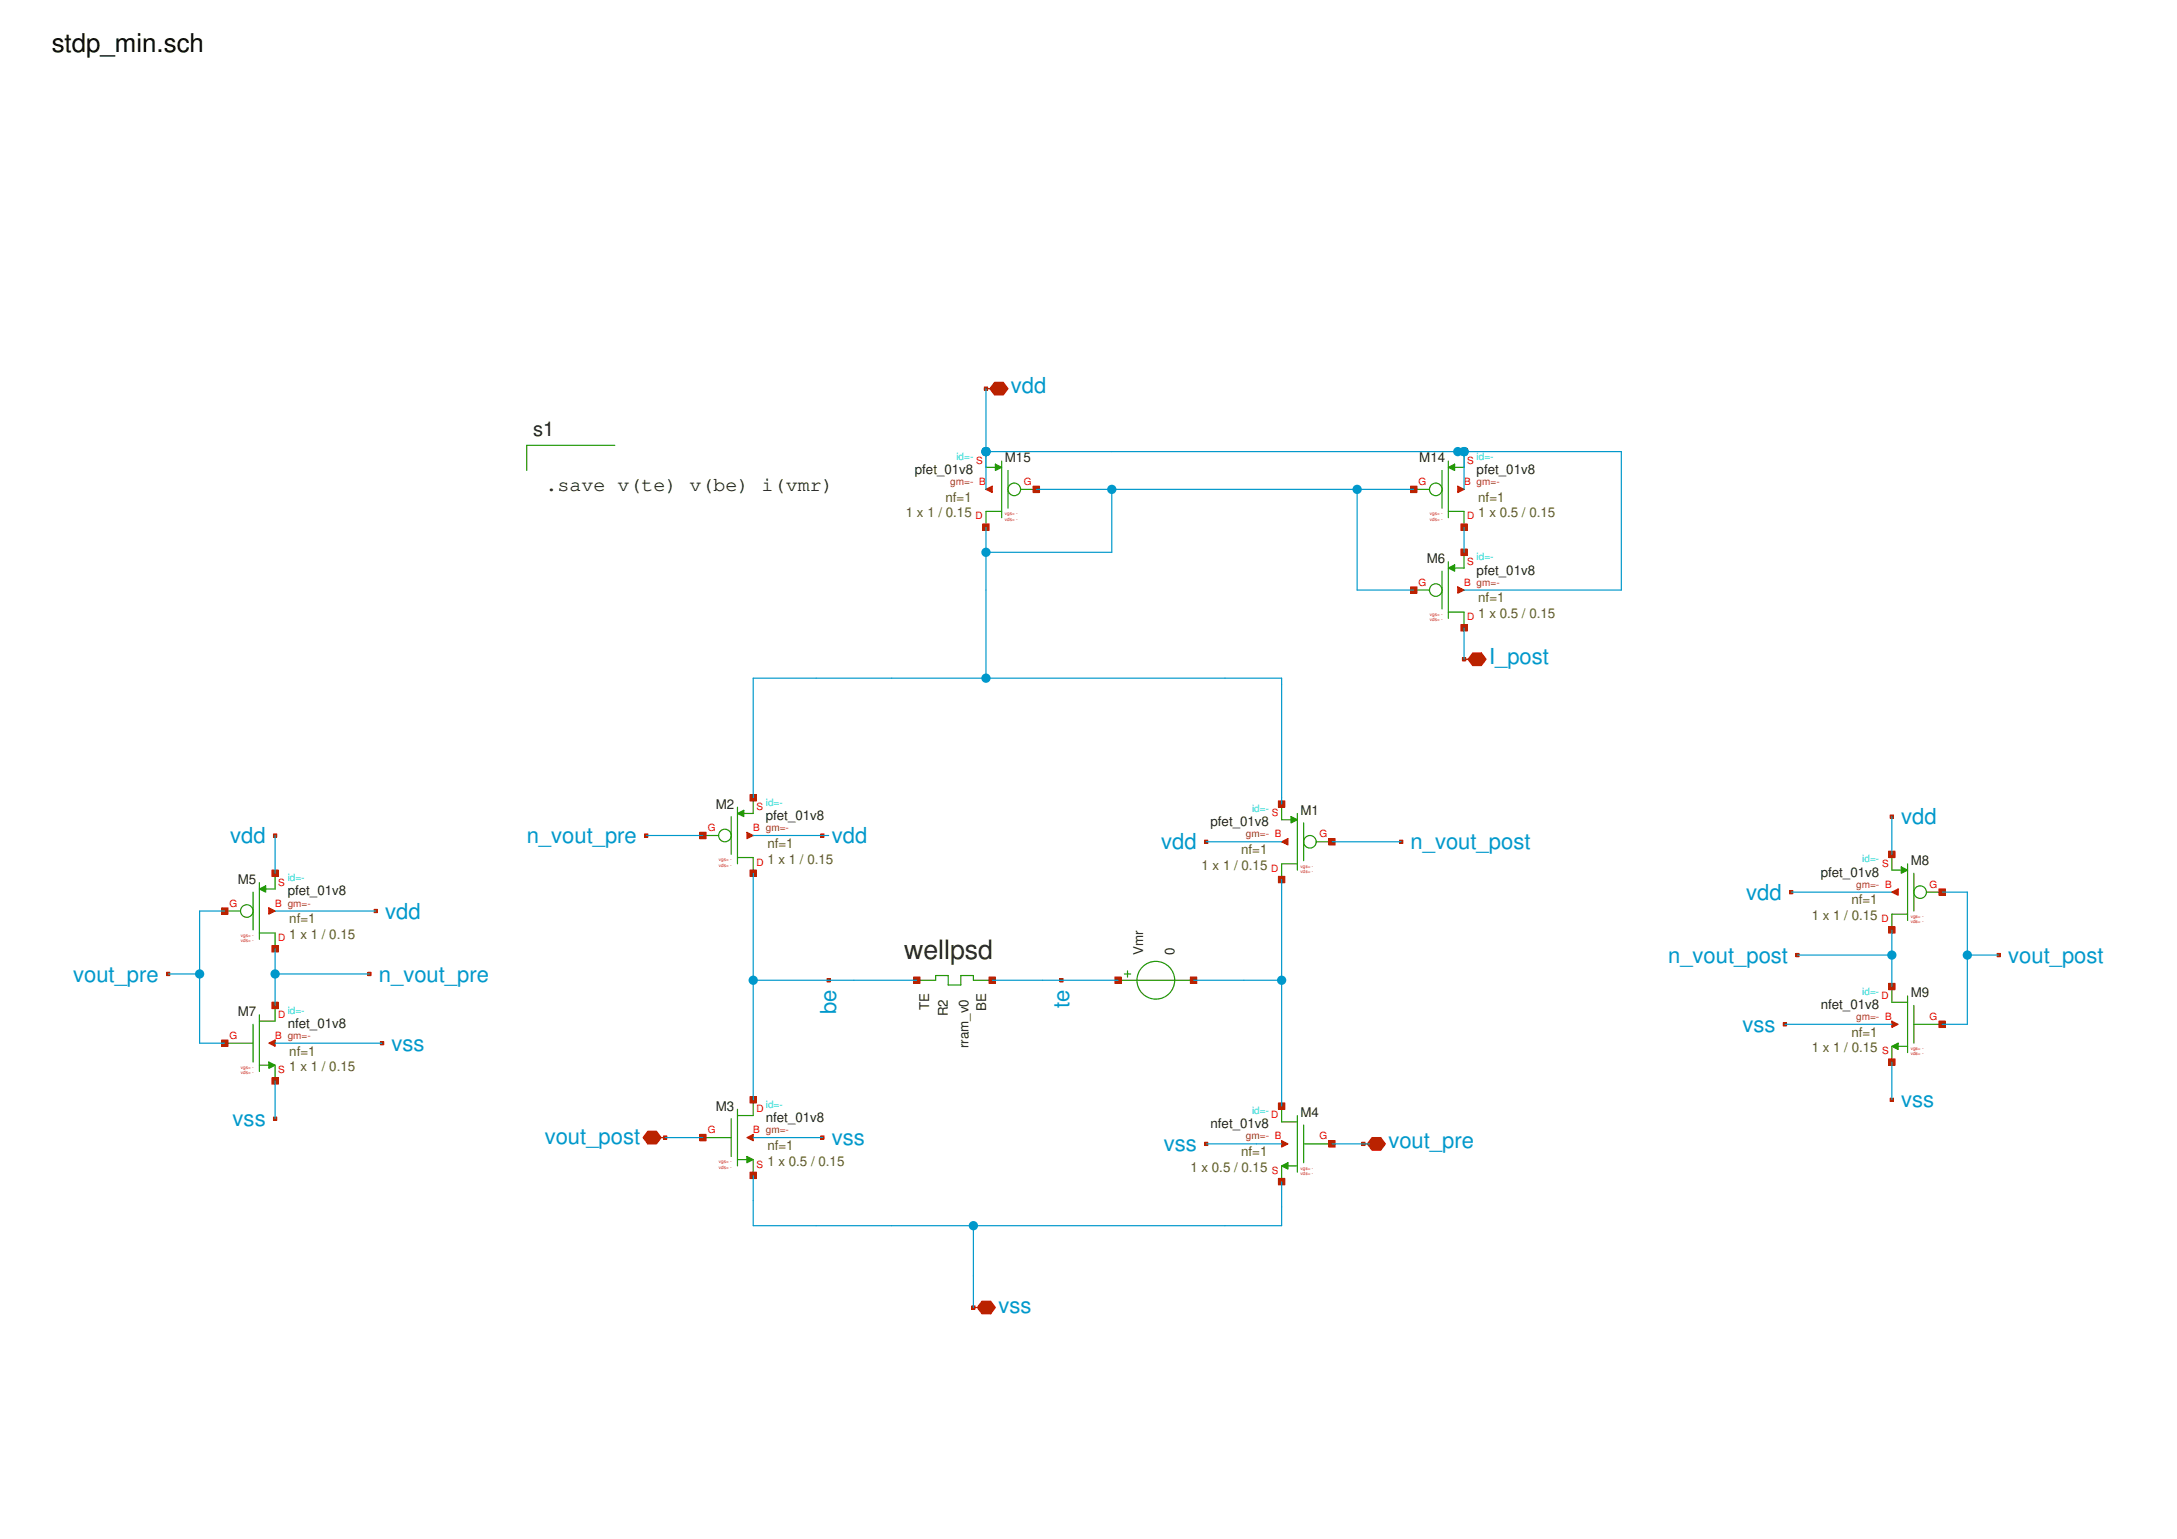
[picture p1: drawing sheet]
<svg xmlns="http://www.w3.org/2000/svg" width="297mm" height="210mm" viewBox="0 0 297 210" stroke-linecap="round" stroke-linejoin="round" font-family="sans-serif">
<path d="M95.9 155.2h3.9M99.8 152.6v5.1M100.6 151.3v7.7M100.6 158.2h1.3M102.8 150v2.1h-2.2M102.8 158.2v2.1" fill="none" stroke="#229800" stroke-width=".16"/>
<path d="M101.9 157.7l.9 .5-.9 .4z" fill="#229800"/>
<path d="M101.9 157.7l.9 .5-.9 .4zM174.9 150.9v2.1h2.1M174.9 159v2.2M175.7 159h1.3M177 152.1v7.8M177.9 156h3.8M177.9 153.4v5.2" fill="none" stroke="#229800" stroke-width=".16"/>
<path d="M174.9 159l.8-.4v.8z" fill="#229800"/>
<path d="M192.9 66.7h2.1M196.8 64.2v5.1M197.6 62.9v7.7M197.6 69.7h2.2v2.2M199.8 61.6v2.1h-1.3M125.1 133.7h2.6v-.6h1.7v1.2h1.7v-1.2h1.7v.6h2.6M174.9 159l.8-.4v.8z" fill="none" stroke="#229800" stroke-width=".16"/>
<path d="M197.6 63.7l.9-.4v.9z" fill="#229800"/>
<g fill="none" stroke="#229800" stroke-width=".16">
<path d="M134.5 61.6v2.1h1.3M136.7 62.9v7.7M136.7 69.7h-2.2v2.2M137.5 64.2v5.1M139.3 66.7h2.1M197.6 63.7l.9-.4v.9z"/>
<circle cx="195.9" cy="66.7" r=".86"/>
</g>
<path d="M135.8 63.3l.9 .4-.9 .5z" fill="#229800"/>
<g fill="none" stroke="#229800" stroke-width=".16">
<path d="M83.9 60.7h-12v3.5M135.8 63.3l.9 .4-.9 .5zM37.5 119.1v2.1h-1.3M30.7 124.3h2.1M34.5 121.7v5.1M35.4 120.4v7.7M35.4 127.3h2.1v2.1M152.6 133.7h10.3M153.4 132.8h.9M153.8 132.4v.9"/>
<circle cx="138.4" cy="66.7" r=".86"/>
<circle cx="157.7" cy="133.7" r="2.58"/>
</g>
<path d="M35.4 121.2l.8-.4v.9z" fill="#229800"/>
<g fill="none" stroke="#229800" stroke-width=".16">
<path d="M34.5 139.7v5.2M35.4 121.2l.8-.4v.9zM35.4 138.4v7.7M37.5 137.1v2.2h-2.1M30.7 142.3h3.8M35.4 145.3h1.3M37.5 145.3v2.1"/>
<circle cx="33.7" cy="124.3" r=".86"/>
</g>
<path d="M36.7 144.9l.8 .4-.8 .4z" fill="#229800"/>
<path d="M258.1 116.5v2.2h1.3M260.3 117.8v7.7M261.1 119.1v5.2M260.3 124.7h-2.2v2.1M262.9 121.7h2.1M36.7 144.9l.8 .4-.8 .4z" fill="none" stroke="#229800" stroke-width=".16"/>
<path d="M259.4 118.2l.9 .5-.9 .4z" fill="#229800"/>
<g fill="none" stroke="#229800" stroke-width=".16">
<path d="M259.4 118.2l.9 .5-.9 .4zM258.1 134.6v2.1h2.2M260.3 135.8v7.8M261.1 139.7h3.9M261.1 137.1v5.2M258.1 142.7v2.2M259 142.7h1.3"/>
<circle cx="262" cy="121.7" r=".86"/>
</g>
<path d="M258.1 142.7l.9-.4v.8z" fill="#229800"/>
<path d="M174.9 109.7v2.1h1.3M177 110.9v7.8M177 117.8h-2.1v2.2M177.9 112.2v5.2M179.6 114.8h2.1M258.1 142.7l.9-.4v.8z" fill="none" stroke="#229800" stroke-width=".16"/>
<path d="M176.2 111.4l.8 .4-.8 .4z" fill="#229800"/>
<g fill="none" stroke="#229800" stroke-width=".16">
<path d="M95.9 114h2.2M99.8 111.4v5.1M100.6 110.1v7.7M100.6 117h2.2v2.1M102.8 108.8v2.1h-1.3M176.2 111.4l.8 .4-.8 .4z"/>
<circle cx="178.7" cy="114.8" r=".86"/>
</g>
<path d="M100.6 110.9l.9-.4v.9z" fill="#229800"/>
<g fill="none" stroke="#229800" stroke-width=".16">
<path d="M196.8 77.9v5.2M197.6 76.6v7.7M199.8 75.3v2.2h-1.3M192.9 80.5h2.1M197.6 83.5h2.2v2.1M100.6 110.9l.9-.4v.9z"/>
<circle cx="98.9" cy="114" r=".86"/>
</g>
<path d="M197.6 77.5l.9-.5v.9z" fill="#229800"/>
<g fill="none" stroke="#229800" stroke-width=".16">
<path d="M197.6 77.5l.9-.5v.9z"/>
<circle cx="195.9" cy="80.5" r=".86"/>
</g>
<path d="M101.9 155.2l.9-.5v.9z" fill="#ba2200"/>
<path d="M101.9 155.2l.9-.5v.9zM102.3 149.6h.9v.8h-.9z" fill="none" stroke="#ba2200" stroke-width=".16"/>
<path d="M102.3 149.6h.9v.8h-.9z" fill="#ba2200"/>
<path d="M95.5 154.7h.8v.9h-.8z" fill="none" stroke="#ba2200" stroke-width=".16"/>
<path d="M95.5 154.7h.8v.9h-.8z" fill="#ba2200"/>
<path d="M102.3 159.9h.9v.8h-.9z" fill="none" stroke="#ba2200" stroke-width=".16"/>
<path d="M102.3 159.9h.9v.8h-.9z" fill="#ba2200"/>
<path d="M102.8 155.2h.1" fill="none" stroke="#ba2200" stroke-width=".16"/>
<path d="M134.5 53h.6" fill="none" stroke="#ba2200" stroke-width=".16"/>
<path d="M135.7 52.2h1.2l.6 .8-.6 .9h-1.2l-.6-.9z" fill="#ba2200"/>
<path d="M134.3 52.8h.4v.4h-.4zM135.7 52.2h1.2l.6 .8-.6 .9h-1.2l-.6-.9z" fill="none" stroke="#ba2200" stroke-width=".16"/>
<path d="M134.3 52.8h.4v.4h-.4z" fill="#ba2200"/>
<path d="M132.8 178.3h.5" fill="none" stroke="#ba2200" stroke-width=".16"/>
<path d="M134 177.5h1.2l.6 .8-.6 .9h-1.2l-.7-.9z" fill="#ba2200"/>
<path d="M132.6 178.1h.4v.4h-.4zM134 177.5h1.2l.6 .8-.6 .9h-1.2l-.7-.9z" fill="none" stroke="#ba2200" stroke-width=".16"/>
<path d="M132.6 178.1h.4v.4h-.4z" fill="#ba2200"/>
<path d="M90.2 155.2h.6" fill="none" stroke="#ba2200" stroke-width=".16"/>
<path d="M88.4 154.3h1.2l.6 .9-.6 .8h-1.2l-.7-.8z" fill="#ba2200"/>
<path d="M88.4 154.3h1.2l.6 .9-.6 .8h-1.2l-.7-.8zM90.5 154.9h.5v.5h-.5z" fill="none" stroke="#ba2200" stroke-width=".16"/>
<path d="M90.5 154.9h.5v.5h-.5z" fill="#ba2200"/>
<path d="M186 156h.6" fill="none" stroke="#ba2200" stroke-width=".16"/>
<path d="M187.2 155.2h1.2l.6 .8-.6 .9h-1.2l-.6-.9z" fill="#ba2200"/>
<path d="M185.8 155.8h.4v.4h-.4zM187.2 155.2h1.2l.6 .8-.6 .9h-1.2l-.6-.9z" fill="none" stroke="#ba2200" stroke-width=".16"/>
<g fill="#ba2200">
<path d="M185.8 155.8h.4v.4h-.4z"/>
<path d="M174.9 155.6l.8 .4-.8 .4z"/>
</g>
<path d="M174.4 150.4h.9v.9h-.9zM174.9 155.6l.8 .4-.8 .4z" fill="none" stroke="#ba2200" stroke-width=".16"/>
<path d="M174.4 150.4h.9v.9h-.9z" fill="#ba2200"/>
<path d="M181.3 155.6h.9v.8h-.9z" fill="none" stroke="#ba2200" stroke-width=".16"/>
<path d="M181.3 155.6h.9v.8h-.9z" fill="#ba2200"/>
<path d="M174.4 160.7h.9v.9h-.9z" fill="none" stroke="#ba2200" stroke-width=".16"/>
<path d="M174.4 160.7h.9v.9h-.9z" fill="#ba2200"/>
<path d="M174.9 156h.1" fill="none" stroke="#ba2200" stroke-width=".16"/>
<path d="M199.8 89.9h.5" fill="none" stroke="#ba2200" stroke-width=".16"/>
<path d="M200.9 89.1h1.2l.7 .8-.7 .9h-1.2l-.6-.9z" fill="#ba2200"/>
<path d="M199.5 89.7h.5v.4h-.5zM200.9 89.1h1.2l.7 .8-.7 .9h-1.2l-.6-.9z" fill="none" stroke="#ba2200" stroke-width=".16"/>
<path d="M199.5 89.7h.5v.4h-.5z" fill="#ba2200"/>
<path d="M124.7 133.3h.8v.8h-.8z" fill="none" stroke="#ba2200" stroke-width=".16"/>
<path d="M124.7 133.3h.8v.8h-.8z" fill="#ba2200"/>
<path d="M135 133.3h.8v.8h-.8z" fill="none" stroke="#ba2200" stroke-width=".16"/>
<path d="M135 133.3h.8v.8h-.8z" fill="#ba2200"/>
<path d="M112.9 133.5h.4v.4h-.4z" fill="none" stroke="#ba2200" stroke-width=".16"/>
<path d="M112.9 133.5h.4v.4h-.4z" fill="#ba2200"/>
<path d="M144.6 133.5h.4v.4h-.4z" fill="none" stroke="#ba2200" stroke-width=".16"/>
<path d="M144.6 133.5h.4v.4h-.4z" fill="#ba2200"/>
<path d="M112 154.9h.4v.5h-.4z" fill="none" stroke="#ba2200" stroke-width=".16"/>
<path d="M112 154.9h.4v.5h-.4z" fill="#ba2200"/>
<path d="M164.4 155.8h.4v.4h-.4z" fill="none" stroke="#ba2200" stroke-width=".16"/>
<g fill="#ba2200">
<path d="M164.4 155.8h.4v.4h-.4z"/>
<path d="M198.9 66.3l.9 .4-.9 .5z"/>
</g>
<path d="M198.9 66.3l.9 .4-.9 .5zM199.3 71.5h.9v.8h-.9z" fill="none" stroke="#ba2200" stroke-width=".16"/>
<path d="M199.3 71.5h.9v.8h-.9z" fill="#ba2200"/>
<path d="M192.5 66.3h.8v.9h-.8z" fill="none" stroke="#ba2200" stroke-width=".16"/>
<path d="M192.5 66.3h.8v.9h-.8z" fill="#ba2200"/>
<path d="M199.3 61.2h.9v.8h-.9z" fill="none" stroke="#ba2200" stroke-width=".16"/>
<path d="M199.3 61.2h.9v.8h-.9z" fill="#ba2200"/>
<path d="M199.8 66.8h.1" fill="none" stroke="#ba2200" stroke-width=".16"/>
<path d="M134.5 66.7l.9-.4v.9z" fill="#ba2200"/>
<path d="M134.1 71.5h.9v.8h-.9zM134.5 66.7l.9-.4v.9z" fill="none" stroke="#ba2200" stroke-width=".16"/>
<path d="M134.1 71.5h.9v.8h-.9z" fill="#ba2200"/>
<path d="M141 66.3h.8v.9h-.8z" fill="none" stroke="#ba2200" stroke-width=".16"/>
<path d="M141 66.3h.8v.9h-.8z" fill="#ba2200"/>
<path d="M134.1 61.2h.9v.8h-.9z" fill="none" stroke="#ba2200" stroke-width=".16"/>
<path d="M134.1 61.2h.9v.8h-.9z" fill="#ba2200"/>
<path d="M134.5 66.8h.1" fill="none" stroke="#ba2200" stroke-width=".16"/>
<path d="M152.1 133.3h.9v.8h-.9z" fill="none" stroke="#ba2200" stroke-width=".16"/>
<path d="M152.1 133.3h.9v.8h-.9z" fill="#ba2200"/>
<path d="M162.4 133.3h.9v.8h-.9z" fill="none" stroke="#ba2200" stroke-width=".16"/>
<path d="M162.4 133.3h.9v.8h-.9z" fill="#ba2200"/>
<path d="M191 114.6h.4v.4h-.4z" fill="none" stroke="#ba2200" stroke-width=".16"/>
<path d="M191 114.6h.4v.4h-.4z" fill="#ba2200"/>
<path d="M88 113.7h.4v.5h-.4z" fill="none" stroke="#ba2200" stroke-width=".16"/>
<path d="M88 113.7h.4v.5h-.4z" fill="#ba2200"/>
<path d="M112 113.7h.4v.5h-.4z" fill="none" stroke="#ba2200" stroke-width=".16"/>
<path d="M112 113.7h.4v.5h-.4z" fill="#ba2200"/>
<path d="M164.4 114.6h.4v.4h-.4z" fill="none" stroke="#ba2200" stroke-width=".16"/>
<g fill="#ba2200">
<path d="M164.4 114.6h.4v.4h-.4z"/>
<path d="M36.7 123.8l.8 .5-.8 .4z"/>
</g>
<path d="M36.7 123.8l.8 .5-.8 .4zM37.1 129h.9v.8h-.9z" fill="none" stroke="#ba2200" stroke-width=".16"/>
<path d="M37.1 129h.9v.8h-.9z" fill="#ba2200"/>
<path d="M30.2 123.8h.9v.9h-.9z" fill="none" stroke="#ba2200" stroke-width=".16"/>
<path d="M30.2 123.8h.9v.9h-.9z" fill="#ba2200"/>
<path d="M37.1 118.7h.9v.8h-.9z" fill="none" stroke="#ba2200" stroke-width=".16"/>
<path d="M37.1 118.7h.9v.8h-.9z" fill="#ba2200"/>
<path d="M37.5 124.3h.1" fill="none" stroke="#ba2200" stroke-width=".16"/>
<path d="M36.7 142.3l.8-.5v.9z" fill="#ba2200"/>
<path d="M37.1 136.7h.9v.9h-.9zM36.7 142.3l.8-.5v.9z" fill="none" stroke="#ba2200" stroke-width=".16"/>
<path d="M37.1 136.7h.9v.9h-.9z" fill="#ba2200"/>
<path d="M30.2 141.8h.9v.9h-.9z" fill="none" stroke="#ba2200" stroke-width=".16"/>
<path d="M30.2 141.8h.9v.9h-.9z" fill="#ba2200"/>
<path d="M37.1 147h.9v.9h-.9z" fill="none" stroke="#ba2200" stroke-width=".16"/>
<path d="M37.1 147h.9v.9h-.9z" fill="#ba2200"/>
<path d="M37.5 142.3h.1" fill="none" stroke="#ba2200" stroke-width=".16"/>
<path d="M37.3 113.7h.5v.5h-.5z" fill="none" stroke="#ba2200" stroke-width=".16"/>
<path d="M37.3 113.7h.5v.5h-.5z" fill="#ba2200"/>
<path d="M37.3 152.4h.5v.4h-.5z" fill="none" stroke="#ba2200" stroke-width=".16"/>
<path d="M37.3 152.4h.5v.4h-.5z" fill="#ba2200"/>
<path d="M50.2 132.6h.4v.5h-.4z" fill="none" stroke="#ba2200" stroke-width=".16"/>
<g fill="#ba2200">
<path d="M50.2 132.6h.4v.5h-.4z"/>
<path d="M258.1 121.7l.9-.5v.9z"/>
</g>
<path d="M257.7 126.4h.9v.9h-.9zM258.1 121.7l.9-.5v.9z" fill="none" stroke="#ba2200" stroke-width=".16"/>
<path d="M257.7 126.4h.9v.9h-.9z" fill="#ba2200"/>
<path d="M264.6 121.2h.8v.9h-.8z" fill="none" stroke="#ba2200" stroke-width=".16"/>
<path d="M264.6 121.2h.8v.9h-.8z" fill="#ba2200"/>
<path d="M257.7 116.1h.9v.9h-.9z" fill="none" stroke="#ba2200" stroke-width=".16"/>
<path d="M257.7 116.1h.9v.9h-.9z" fill="#ba2200"/>
<path d="M258.1 121.7h.1" fill="none" stroke="#ba2200" stroke-width=".16"/>
<path d="M258.1 139.3l.9 .4-.9 .4z" fill="#ba2200"/>
<path d="M257.7 134.1h.9v.9h-.9zM258.1 139.3l.9 .4-.9 .4z" fill="none" stroke="#ba2200" stroke-width=".16"/>
<path d="M257.7 134.1h.9v.9h-.9z" fill="#ba2200"/>
<path d="M264.6 139.3h.8v.8h-.8z" fill="none" stroke="#ba2200" stroke-width=".16"/>
<path d="M264.6 139.3h.8v.8h-.8z" fill="#ba2200"/>
<path d="M257.7 144.4h.9v.9h-.9z" fill="none" stroke="#ba2200" stroke-width=".16"/>
<path d="M257.7 144.4h.9v.9h-.9z" fill="#ba2200"/>
<path d="M258.1 139.7h.1" fill="none" stroke="#ba2200" stroke-width=".16"/>
<path d="M257.9 111.2h.4v.4h-.4z" fill="none" stroke="#ba2200" stroke-width=".16"/>
<path d="M257.9 111.2h.4v.4h-.4z" fill="#ba2200"/>
<path d="M257.9 149.8h.4v.4h-.4z" fill="none" stroke="#ba2200" stroke-width=".16"/>
<path d="M257.9 149.8h.4v.4h-.4z" fill="#ba2200"/>
<path d="M245 130h.5v.5h-.5z" fill="none" stroke="#ba2200" stroke-width=".16"/>
<g fill="#ba2200">
<path d="M245 130h.5v.5h-.5z"/>
<path d="M174.9 114.8l.8-.4v.8z"/>
</g>
<path d="M174.4 119.5h.9v.9h-.9zM174.9 114.8l.8-.4v.8z" fill="none" stroke="#ba2200" stroke-width=".16"/>
<path d="M174.4 119.5h.9v.9h-.9z" fill="#ba2200"/>
<path d="M181.3 114.4h.9v.8h-.9z" fill="none" stroke="#ba2200" stroke-width=".16"/>
<path d="M181.3 114.4h.9v.8h-.9z" fill="#ba2200"/>
<path d="M174.4 109.2h.9v.9h-.9z" fill="none" stroke="#ba2200" stroke-width=".16"/>
<path d="M174.4 109.2h.9v.9h-.9z" fill="#ba2200"/>
<path d="M174.9 114.8h.1" fill="none" stroke="#ba2200" stroke-width=".16"/>
<path d="M101.9 113.5l.9 .5-.9 .4z" fill="#ba2200"/>
<path d="M101.9 113.5l.9 .5-.9 .4zM102.3 118.7h.9v.8h-.9z" fill="none" stroke="#ba2200" stroke-width=".16"/>
<path d="M102.3 118.7h.9v.8h-.9z" fill="#ba2200"/>
<path d="M95.5 113.5h.8v.9h-.8z" fill="none" stroke="#ba2200" stroke-width=".16"/>
<path d="M95.5 113.5h.8v.9h-.8z" fill="#ba2200"/>
<path d="M102.3 108.4h.9v.8h-.9z" fill="none" stroke="#ba2200" stroke-width=".16"/>
<path d="M102.3 108.4h.9v.8h-.9z" fill="#ba2200"/>
<path d="M102.8 114h.1" fill="none" stroke="#ba2200" stroke-width=".16"/>
<path d="M51.9 142.1h.4v.4h-.4z" fill="none" stroke="#ba2200" stroke-width=".16"/>
<path d="M51.9 142.1h.4v.4h-.4z" fill="#ba2200"/>
<path d="M51.1 124h.4v.5h-.4z" fill="none" stroke="#ba2200" stroke-width=".16"/>
<path d="M51.1 124h.4v.5h-.4z" fill="#ba2200"/>
<path d="M243.3 139.5h.5v.4h-.5z" fill="none" stroke="#ba2200" stroke-width=".16"/>
<path d="M243.3 139.5h.5v.4h-.5z" fill="#ba2200"/>
<path d="M244.2 121.5h.4v.4h-.4z" fill="none" stroke="#ba2200" stroke-width=".16"/>
<path d="M244.2 121.5h.4v.4h-.4z" fill="#ba2200"/>
<path d="M22.7 132.6h.5v.5h-.5z" fill="none" stroke="#ba2200" stroke-width=".16"/>
<path d="M22.7 132.6h.5v.5h-.5z" fill="#ba2200"/>
<path d="M272.5 130h.4v.5h-.4z" fill="none" stroke="#ba2200" stroke-width=".16"/>
<g fill="#ba2200">
<path d="M272.5 130h.4v.5h-.4z"/>
<path d="M198.9 80l.9 .5-.9 .4z"/>
</g>
<path d="M198.9 80l.9 .5-.9 .4zM199.3 85.2h.9v.9h-.9z" fill="none" stroke="#ba2200" stroke-width=".16"/>
<path d="M199.3 85.2h.9v.9h-.9z" fill="#ba2200"/>
<path d="M192.5 80h.8v.9h-.8z" fill="none" stroke="#ba2200" stroke-width=".16"/>
<path d="M192.5 80h.8v.9h-.8z" fill="#ba2200"/>
<path d="M199.3 74.9h.9v.9h-.9z" fill="none" stroke="#ba2200" stroke-width=".16"/>
<path d="M199.3 74.9h.9v.9h-.9z" fill="#ba2200"/>
<path d="M199.8 80.5h.1" fill="none" stroke="#ba2200" stroke-width=".16"/>
<g fill="none" stroke="#0098cb" stroke-width=".16">
<path d="M134.5 53v13.7M134.5 71.9v20.6M134.5 61.6h86.7v18.9h-21.4M141.4 66.7h51.5M151.7 66.7v8.6h-17.2M185.2 66.7v13.8h7.7M199.8 61.6v5.1M199.8 71.9v3.4M199.8 85.6v4.3M37.5 114v5.1M88.2 114h7.7M102.8 108.8v-16.3h72.1v17.2"/>
<path d="M102.8 119.1v30.9M102.8 114h10.3M164.6 114.8h10.3M174.9 120v30.9M181.7 114.8h9.5M258.1 111.4v5.1M22.9 132.8h4.3M30.7 124.3h-3.5v18h3.5M37.5 129.4v7.7M37.5 124.3h13.8M37.5 132.8h12.9M102.8 133.7h22.3"/>
<path d="M135.4 133.7h17.2M162.9 133.7h12M243.5 139.7h14.6M244.4 121.7h13.7M245.3 130.3h12.8M258.1 126.8v7.8M265 121.7h3.4v18h-3.4M268.4 130.3h4.3M37.5 147.4v5.2M37.5 142.3h14.6M90.8 155.2h5.1M102.8 155.2h9.4"/>
<path d="M164.6 156h10.3M181.7 156h5.2M258.1 144.9v5.1M102.8 160.3v6.9h72.1v-6M132.8 167.2v11.1"/>
</g>
<g fill="#0098cb">
<path d="M26.8 132.4a.63 .63 0 0 1 .7-.1 .63 .63 0 0 1 .4 .5h-.7h.7a.64 .64 0 0 1-.9 .6 .64 .64 0 0 1-.2-1z"/>
<path d="M37.1 132.4a.63 .63 0 0 1 .7-.1 .63 .63 0 0 1 .4 .5h-.7h.7a.64 .64 0 0 1-.9 .6 .64 .64 0 0 1-.2-1z"/>
<path d="M134.1 61.1a.63 .63 0 0 1 .7-.1 .63 .63 0 0 1 .4 .6h-.7h.7a.64 .64 0 0 1-.9 .6 .64 .64 0 0 1-.2-1.1z"/>
<path d="M199.3 61.1a.64 .64 0 0 1 .7-.1 .64 .64 0 0 1 .4 .6h-.6h.6a.64 .64 0 0 1-.9 .6 .64 .64 0 0 1-.2-1.1z"/>
<path d="M134.1 74.9a.63 .63 0 0 1 .7-.2 .63 .63 0 0 1 .4 .6h-.7h.7a.64 .64 0 0 1-.9 .6 .64 .64 0 0 1-.2-1z"/>
<path d="M151.2 66.3a.64 .64 0 0 1 .7-.1 .64 .64 0 0 1 .4 .5h-.6h.6a.64 .64 0 0 1-.8 .6 .64 .64 0 0 1-.3-1z"/>
<path d="M134.1 92a.63 .63 0 0 1 .7-.1 .63 .63 0 0 1 .4 .6h-.7h.7a.64 .64 0 0 1-.9 .6 .64 .64 0 0 1-.2-1.1z"/>
<path d="M102.3 133.2a.64 .64 0 0 1 .7-.1 .64 .64 0 0 1 .4 .6h-.6h.6a.64 .64 0 0 1-.9 .6 .64 .64 0 0 1-.2-1.1z"/>
<path d="M132.4 166.7a.63 .63 0 0 1 .7-.1 .63 .63 0 0 1 .3 .6h-.6h.6a.64 .64 0 0 1-.8 .6 .64 .64 0 0 1-.2-1.1z"/>
<path d="M198.5 61.1a.64 .64 0 0 1 .6-.1 .64 .64 0 0 1 .4 .6h-.6h.6a.64 .64 0 0 1-.8 .6 .64 .64 0 0 1-.2-1.1z"/>
<path d="M184.7 66.3a.63 .63 0 0 1 .7-.1 .63 .63 0 0 1 .4 .5h-.6h.6a.64 .64 0 0 1-.9 .6 .64 .64 0 0 1-.2-1z"/>
<path d="M174.4 133.2a.64 .64 0 0 1 .7-.1 .64 .64 0 0 1 .4 .6h-.6h.6a.64 .64 0 0 1-.9 .6 .64 .64 0 0 1-.2-1.1z"/>
<path d="M257.7 129.8a.64 .64 0 0 1 .7-.1 .64 .64 0 0 1 .4 .6h-.7h.7a.64 .64 0 0 1-.9 .5 .64 .64 0 0 1-.2-1z"/>
<path d="M268 129.8a.63 .63 0 0 1 .7-.1 .63 .63 0 0 1 .4 .6h-.7h.7a.64 .64 0 0 1-.9 .5 .64 .64 0 0 1-.2-1z"/>
</g>
<text font-size="3.6" fill="#222" x="123.4" y="130.7">wellpsd</text>
<text font-size="3.5" x="7.1" y="7.1">stdp_min.sch</text>
<g font-size="3" fill="#0098cb">
<text x="137.9" y="53.6">vdd</text>
<text x="203.2" y="90.5">I_post</text>
<text x="259.4" y="112.4">vdd</text>
<text x="31.4" y="115">vdd</text>
<text x="71.9" y="115">n_vout_pre</text>
<text x="113.5" y="115">vdd</text>
<text x="158.4" y="115.8">vdd</text>
<text x="192.5" y="115.8">n_vout_post</text>
<text x="52.6" y="125.3">vdd</text>
<text x="238.3" y="122.7">vdd</text>
<text x="227.6" y="131.3">n_vout_post</text>
<text x="274" y="131.3">vout_post</text>
<text x="10" y="133.9">vout_pre</text>
<text x="51.7" y="133.9">n_vout_pre</text>
<text x="145.9" y="137.5" transform="rotate(-90 145.9 137.5)">te</text>
<text x="53.4" y="143.3">vss</text>
<text x="114.1" y="138.3" transform="rotate(-90 114.1 138.3)">be</text>
<text x="237.7" y="140.7">vss</text>
<text x="31.7" y="153.6">vss</text>
<text x="74.3" y="156">vout_post</text>
<text x="259.4" y="151">vss</text>
<text x="113.5" y="156.2">vss</text>
<text x="158.8" y="157">vss</text>
<text x="189.4" y="156.6">vout_pre</text>
<text x="136.2" y="179.1">vss</text>
</g>
<g font-size="2.7" fill="#222">
<text x="72.7" y="59.5">s1</text>
<text x="74.4" y="66.9">.save v(te) v(be) i(vmr)</text>
</g>
<g font-size="1.8" fill="#222">
<text x="124.8" y="64.6">pfet_01v8</text>
<text x="137.1" y="63.1">M15</text>
<text x="193.6" y="63.1">M14</text>
<text x="201.5" y="64.6">pfet_01v8</text>
<text x="194.7" y="76.8">M6</text>
<text x="201.5" y="78.4">pfet_01v8</text>
<text x="97.7" y="110.3">M2</text>
<text x="104.5" y="111.8">pfet_01v8</text>
<text x="165.2" y="112.7">pfet_01v8</text>
<text x="177.4" y="111.1">M1</text>
<text x="248.4" y="119.6">pfet_01v8</text>
<text x="260.7" y="118">M8</text>
<text x="32.4" y="120.6">M5</text>
<text x="39.3" y="122.1">pfet_01v8</text>
<text x="156" y="130.3" transform="rotate(-90 156 130.3)">Vmr</text>
<text x="160.2" y="130.3" transform="rotate(-90 160.2 130.3)">0</text>
<text x="126.8" y="137.7" transform="rotate(-90 126.8 137.7)">TE</text>
<text x="134.6" y="137.8" transform="rotate(-90 134.6 137.8)">BE</text>
<text x="248.4" y="137.6">nfet_01v8</text>
<text x="260.7" y="136">M9</text>
<text x="32.4" y="138.6">M7</text>
<text x="39.3" y="140.2">nfet_01v8</text>
<text x="129.3" y="138.6" transform="rotate(-90 129.3 138.6)">R2</text>
<text x="132.1" y="142.9" transform="rotate(-90 132.1 142.9)">rram_v0</text>
<text x="97.7" y="151.5">M3</text>
<text x="104.5" y="153">nfet_01v8</text>
<text x="165.2" y="153.9">nfet_01v8</text>
<text x="177.4" y="152.3">M4</text>
</g>
<g font-size="1.8" fill="#660">
<text x="123.6" y="70.6">1 x 1 / 0.15</text>
<text x="129" y="68.4">nf=1</text>
<text x="201.7" y="70.6">1 x 0.5 / 0.15</text>
<text x="201.7" y="68.4">nf=1</text>
<text x="201.7" y="82.2">nf=1</text>
<text x="201.7" y="84.3">1 x 0.5 / 0.15</text>
<text x="104.7" y="117.8">1 x 1 / 0.15</text>
<text x="104.7" y="115.6">nf=1</text>
<text x="163.9" y="118.6">1 x 1 / 0.15</text>
<text x="169.3" y="116.5">nf=1</text>
<text x="39.5" y="125.9">nf=1</text>
<text x="247.2" y="125.5">1 x 1 / 0.15</text>
<text x="252.6" y="123.4">nf=1</text>
<text x="39.5" y="128.1">1 x 1 / 0.15</text>
<text x="39.5" y="144">nf=1</text>
<text x="247.2" y="143.5">1 x 1 / 0.15</text>
<text x="252.6" y="141.4">nf=1</text>
<text x="39.5" y="146.1">1 x 1 / 0.15</text>
<text x="104.7" y="159">1 x 0.5 / 0.15</text>
<text x="104.7" y="156.8">nf=1</text>
<text x="162.4" y="159.8">1 x 0.5 / 0.15</text>
<text x="169.3" y="157.7">nf=1</text>
</g>
<g font-size="1.4" fill="#00fecb">
<text x="130.5" y="62.7">id=-</text>
<text x="201.5" y="62.7">id=-</text>
<text x="201.5" y="76.4">id=-</text>
<text x="104.5" y="109.9">id=-</text>
<text x="170.8" y="110.8">id=-</text>
<text x="254.1" y="117.6">id=-</text>
<text x="39.3" y="120.2">id=-</text>
<text x="254.1" y="135.7">id=-</text>
<text x="39.3" y="138.2">id=-</text>
<text x="104.5" y="151.1">id=-</text>
<text x="170.8" y="152">id=-</text>
</g>
<g font-size="1.4" fill="#fe0000">
<text x="133.2" y="63.3">S</text>
<text x="200.2" y="63.3">S</text>
<text x="133.1" y="70.9">D</text>
<text x="139.7" y="66.1">G</text>
<text x="193.6" y="66.1">G</text>
<text x="199.8" y="66.1">B gm=-</text>
<text x="200.2" y="70.9">D</text>
<text x="200.2" y="77">S</text>
<text x="193.6" y="79.9">G</text>
<text x="199.8" y="79.9">B gm=-</text>
<text x="200.2" y="84.6">D</text>
<text x="96.6" y="113.3">G</text>
<text x="102.8" y="113.3">B gm=-</text>
<text x="103.2" y="110.5">S</text>
<text x="173.5" y="111.3">S</text>
<text x="103.2" y="118.1">D</text>
<text x="173.5" y="118.9">D</text>
<text x="180" y="114.2">G</text>
<text x="256.8" y="118.2">S</text>
<text x="31.3" y="123.6">G</text>
<text x="37.5" y="123.6">B gm=-</text>
<text x="38" y="120.8">S</text>
<text x="256.7" y="125.8">D</text>
<text x="263.3" y="121.1">G</text>
<text x="38" y="128.4">D</text>
<text x="256.7" y="136.2">D</text>
<text x="31.3" y="141.7">G</text>
<text x="37.5" y="141.7">B gm=-</text>
<text x="38" y="138.8">D</text>
<text x="256.8" y="143.8">S</text>
<text x="263.3" y="139.1">G</text>
<text x="38" y="146.4">S</text>
<text x="96.6" y="154.5">G</text>
<text x="102.8" y="154.5">B gm=-</text>
<text x="103.2" y="151.7">D</text>
<text x="173.5" y="152.5">D</text>
<text x="180" y="155.4">G</text>
<text x="103.2" y="159.3">S</text>
<text x="173.5" y="160.1">S</text>
</g>
<g font-size="1.4" fill="#a92222">
<text x="129.7" y="66.1">gm=- B</text>
<text x="170" y="114.2">gm=- B</text>
<text x="253.3" y="121.1">gm=- B</text>
<text x="253.3" y="139.1">gm=- B</text>
<text x="170" y="155.4">gm=- B</text>
</g>
<g font-size=".6" fill="#a92222">
<text x="137.1" y="70.3">vgs= -</text>
<text x="137.1" y="71">vds= -</text>
<text x="195.1" y="70.3">vgs= -</text>
<text x="195.1" y="71">vds= -</text>
<text x="195.1" y="84">vgs= -</text>
<text x="195.1" y="84.7">vds= -</text>
<text x="98.1" y="117.5">vgs= -</text>
<text x="98.1" y="118.2">vds= -</text>
<text x="177.4" y="118.3">vgs= -</text>
<text x="177.4" y="119.1">vds= -</text>
<text x="260.7" y="125.2">vgs= -</text>
<text x="260.7" y="125.9">vds= -</text>
<text x="32.9" y="127.8">vgs= -</text>
<text x="32.9" y="128.5">vds= -</text>
<text x="260.7" y="143.2">vgs= -</text>
<text x="260.7" y="144">vds= -</text>
<text x="32.9" y="145.8">vgs= -</text>
<text x="32.9" y="146.5">vds= -</text>
<text x="98.1" y="158.7">vgs= -</text>
<text x="98.1" y="159.4">vds= -</text>
<text x="177.4" y="159.5">vgs= -</text>
<text x="177.4" y="160.3">vds= -</text>
</g>
</svg>
